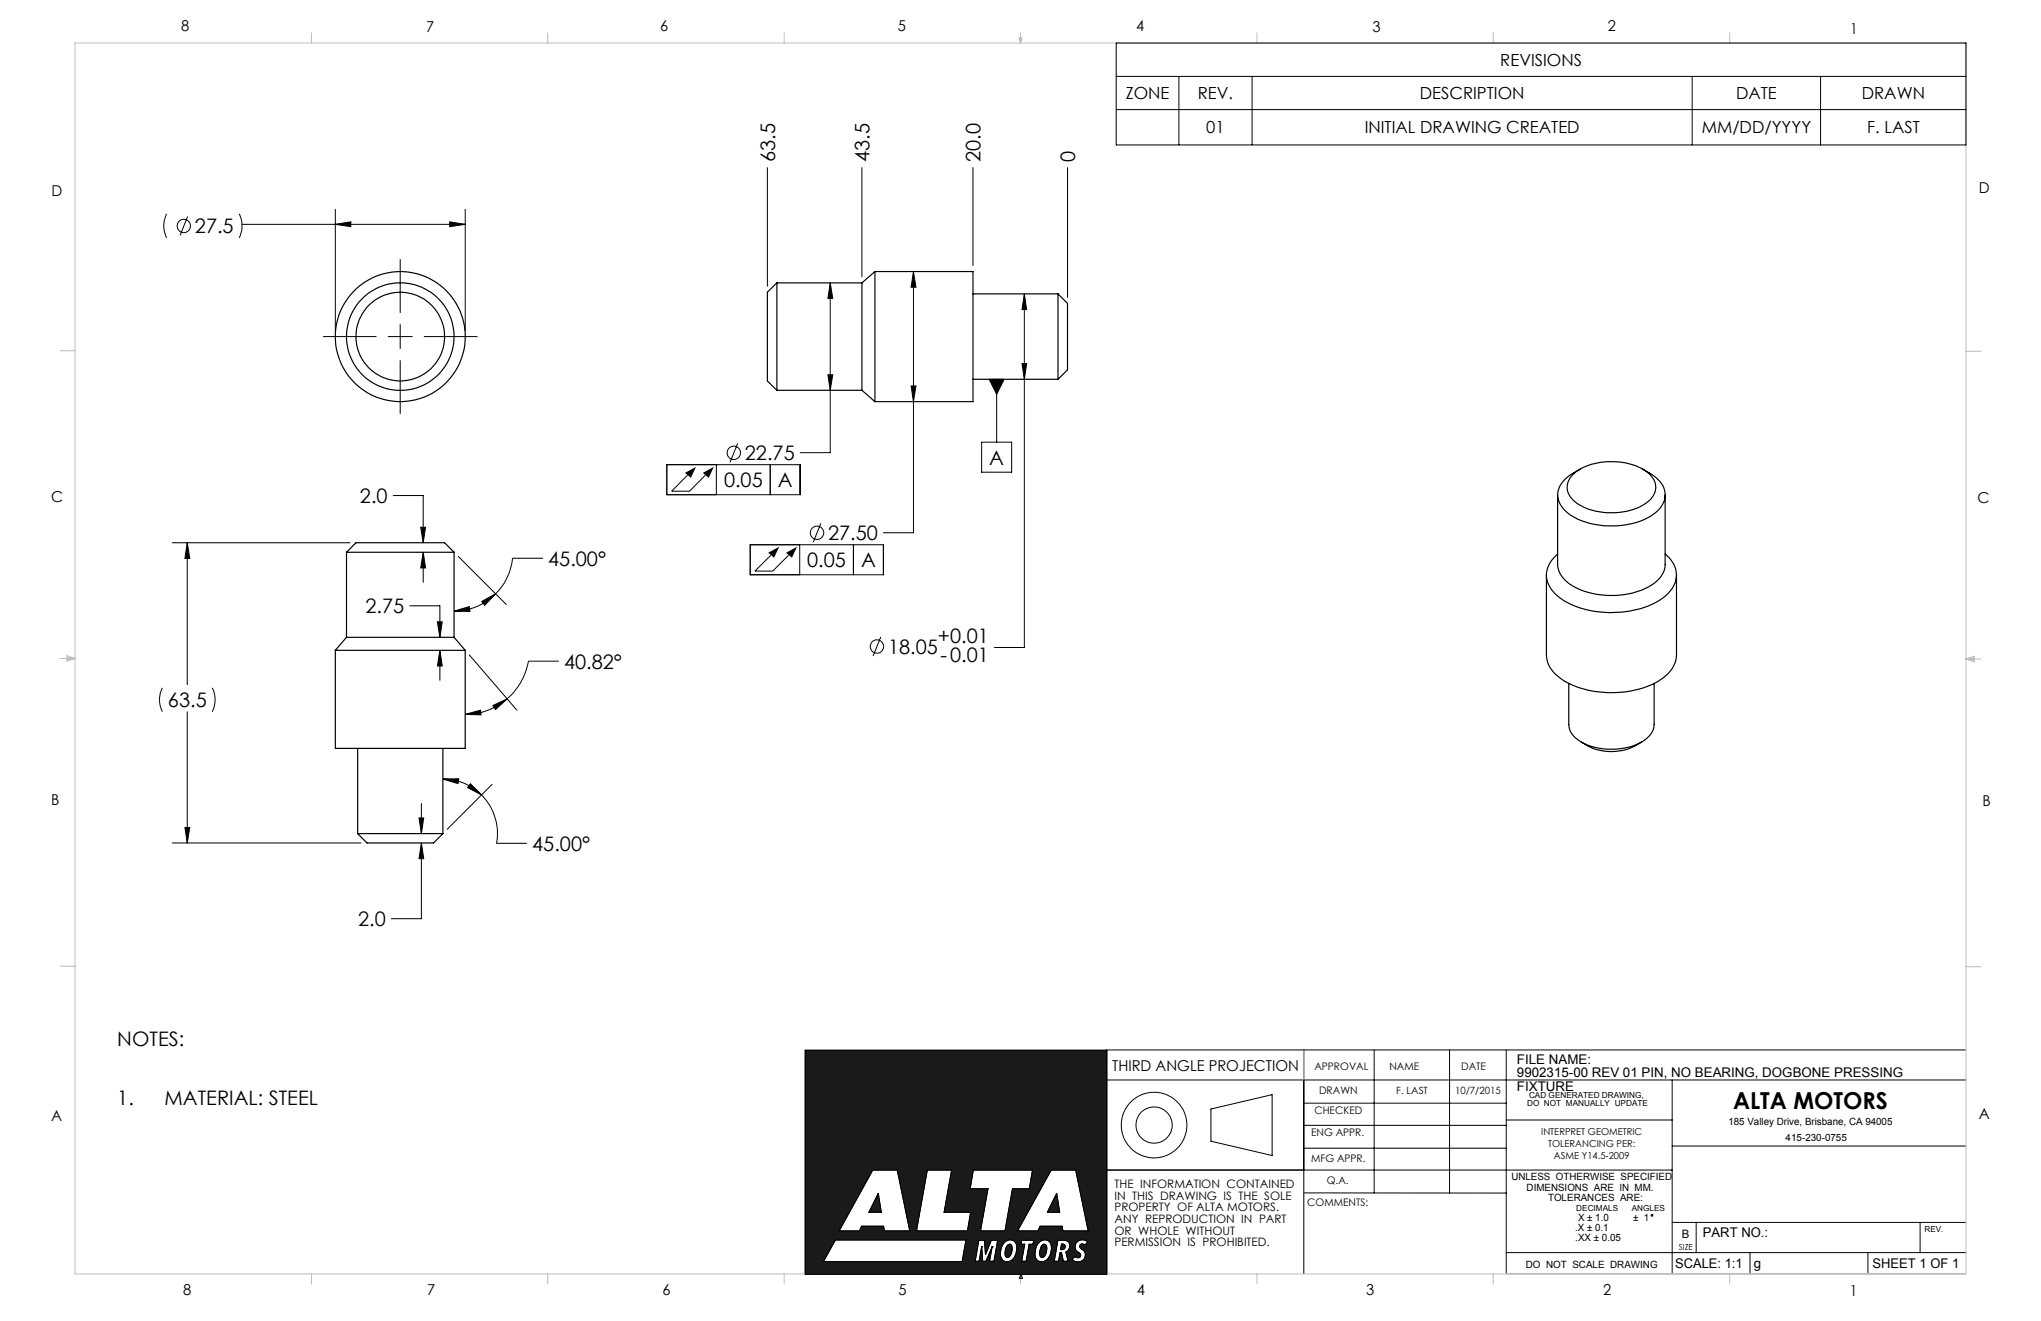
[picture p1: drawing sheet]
<svg xmlns="http://www.w3.org/2000/svg" width="432mm" height="279mm" viewBox="0 0 432 279" stroke-linecap="round" stroke-linejoin="round" font-family="sans-serif">
<g fill="none" stroke="#000" stroke-width=".21">
<path d="M170.4 222.1h63.7v47.4h-63.7zM234 228.4h181.9M256.2 234.6l12.9-3.1v12.9l-12.9-3zM275.8 238h42.9M275.8 233.3h42.9M275.8 222.1v47.3M290.7 222.1v30.2M306.7 222.1v30.2M318.7 222.1v47.4M318.7 236.9h35.1M353.8 228.4v41.1M415.9 222.1h-181.9v47.4"/>
<path d="M184.6 247.5h5.2l2.7 12.8h-5.4l-.2-.9h-4.6l-.5 .9h-4.3zM185.8 252.4l.6 4h-2.6zM196.2 247.5h5.1l-1.6 8.9h5.7l-.7 3.9h-10.8zM205.9 247.5h12.5l-.6 3.9h-3.6l-1.6 8.9h-5.2l1.6-8.9h-3.8zM222.4 247.5h5.2l2.6 12.8h-5.3l-.2-.9h-4.6l-.5 .9h-4.3zM223.6 252.4l.6 4h-2.6zM234 247.5h119.8M275.8 252.3h42.9M275.8 242.9h42.9M353.8 258.6h62.1M353.8 242.4h62.1M358.8 258.6v6.3"/>
<path d="M406.2 258.6v6.3M176.7 262.3h27.7l-.8 4.5h-29.4zM207.7 263.7h.1M207.7 263.7l-.5 3.1h-.9l.8-4.5h1.2l.2 3 1.2-3h1.4l-.8 4.5h-1l.6-3.1M207.7 263.7l.2 3.1h.7l1.3-3.1M209.9 263.7h.1M212.5 262.7a1.5 1.5 0 0 1 1.8-.3 1.5 1.5 0 0 1 .8 1.7 2.51 2.51 0 0 1-2.1 2.8 1.51 1.51 0 0 1-1.4-1.8 3.6 3.6 0 0 1 .9-2.4zM213.2 263.3l.4-.2a.84 .84 0 0 1 .5 1.2l-.2 1a.79 .79 0 0 1-1 .6 2.06 2.06 0 0 1 .3-2.6zM216.1 262.3h2.6l-.2 .9h-.8l-.6 3.6h-1l.7-3.6h-.8zM219.9 262.7a1.5 1.5 0 0 1 1.8-.3 1.5 1.5 0 0 1 .8 1.7 2.58 2.58 0 0 1-2.2 2.8 1.46 1.46 0 0 1-1.3-1.8 3.2 3.2 0 0 1 .9-2.4zM220.5 263.3l.4-.2a.84 .84 0 0 1 .5 1.2l-.2 1a.73 .73 0 0 1-1 .6 2.06 2.06 0 0 1 .3-2.6zM223.8 262.3a2.71 2.71 0 0 1 2.2 .3 1.46 1.46 0 0 1-.5 2.2l.5 2h-1l-.4-1.8h-.3l-.4 1.8h-.9z"/>
<path d="M224.6 263.1h.3a.64 .64 0 0 1 .4 .9 .64 .64 0 0 1-.9 .3zM228 262.5a1.68 1.68 0 0 1 2.1 .2l-.5 .6-.5-.2h-.4l-.2 .3a1.81 1.81 0 0 0 .9 1.3 1.56 1.56 0 0 1-.5 2 1.56 1.56 0 0 1-2.1-.3l.6-.7a.63 .63 0 0 0 .8 .3 .63 .63 0 0 0 .3-.9 1.48 1.48 0 0 1-1.1-1.1 1.48 1.48 0 0 1 .6-1.5zM318.7 264.9h97.2M370.2 264.9v4.6M395.2 264.9v4.6"/>
<circle cx="244.1" cy="238" r="3.8"/>
<circle cx="244.2" cy="238" r="6.9"/>
</g>
<path d="M234.1 222.1v47.4" fill="none" stroke="#191924" stroke-width=".25"/>
<g fill="none" stroke="#c0c0c0" stroke-width=".21">
<path d="M15.9 9.1h400v260.4h-400zM65.9 6.9v2.2M115.9 6.9v2.2M165.9 6.9v2.2M215.6 8h.6l-.3 1.1zM215.7 8l.2 1.1M215.9 6.9v2.2M216 8l-.1 1.1M265.9 6.9v2.2M315.9 6.9v2.2M365.9 6.9v2.2M12.7 74.2h3.2"/>
<path d="M415.9 74.3h3.2M12.7 139.3h3.2M14.2 139.1l1.7 .2M14.2 138.7l1.7 .6-1.7 .5zM15.9 139.3l-1.7 .3M415.9 139.4h3.2M415.9 139.4l1.8-.6v1.2zM415.9 139.4l1.8 .3M417.7 139.2l-1.8 .2M12.7 204.4h3.2M415.9 204.5h3.2M275.8 222.1v6.3"/>
<path d="M65.9 269.5v2.1M115.9 269.5v2.1M165.9 269.5v2.1M215.9 269.5v2.1M215.9 269.5l.3 .8h-.6zM265.9 269.5v2.1M315.9 269.5v2.1M365.9 269.5v2.1"/>
</g>
<path d="M216 269.5l.3 .9h-.6z" fill="none" stroke="#00f" stroke-width=".25"/>
<path d="M224.6 263.1l-.2 1.2h.5l.5-.4v-.5l-.3-.2zM185.8 252.4l-2 4h2.6zM213.3 263.3l-.4 .5-.3 1.2 .1 .7 .3 .3h.3l.4-.4 .4-1.3-.1-1-.3-.2zM223.6 252.4l-2 4h2.6zM219.9 262.7l.8-.4h.8l.6 .3 .3 .9v1l-.3 1.2-.6 .8-.8 .4-1.1-.2-.4-.4-.2-.5 .1-1.8zM212.4 262.8l.7-.5 .8-.1 .7 .3 .5 .7v1.2l-.4 1.4-.6 .8-.7 .3h-.7l-.4-.2-.5-.5-.1-.5 .1-1.6zM222.4 247.5h5.2l2.6 12.9h-5.3l-.2-1h-4.6l-.5 1h-4.3zM227.8 262.8a1.63 1.63 0 0 1 2.3-.1l-.5 .6-.4-.2-.7 .2-.1 .5 .4 .4a1.49 1.49 0 0 1 .6 2.1 1.49 1.49 0 0 1-2.2 .4l-.4-.3 .7-.6a.64 .64 0 0 0 1.1 0 .64 .64 0 0 0-.6-1 1.3 1.3 0 0 1-.2-2zM223.8 262.3h1.4l.6 .2a1.38 1.38 0 0 1-.3 2.3l.5 2h-1l-.4-1.8h-.3l-.4 1.8h-.9zM216.1 262.3h2.6l-.2 .9h-.8l-.6 3.6h-1l.7-3.6h-.8zM207.1 262.3h1.2l.2 3 1.2-3h1.4l-.8 4.5h-1l.6-3.1-1.3 3.1h-.7l-.2-3.1-.5 3.1h-.9zM196.2 247.5h5.1l-1.6 8.9h5.7l-.7 4h-10.8zM176.7 262.3h27.7l-.8 4.5h-29.4zM184.6 247.5h5.2l2.7 12.9h-5.4l-.2-1h-4.6l-.5 1h-4.3zM205.9 247.5h12.5l-.6 3.9h-3.6l-1.6 9h-5.2l1.6-9h-3.8zM170.4 222.1v47.4h63.7v-47.4zM220.6 263.3l-.5 .7-.1 .8v.8l.3 .4 .5-.1 .3-.4 .4-1.4-.3-.9-.3-.1z" fill-rule="evenodd" fill="#191924"/>
<g fill="none" stroke="#000" stroke-width=".21">
<path d="M236.1 9.1h179.8v21.6h-179.8zM236.1 16.2h179.8M249.4 16.2v14.5M264.9 16.2v14.5M358 16.2v14.5M385.2 16.2v14.5M162.3 35.5v25M182.4 35.5v23.1M205.8 35.5v20.7M225.8 35.5v27.4M236.1 23.2h179.8M35.2 45.2a5.7 5.7 0 0 0 0 5.1"/>
<path d="M39.7 45.8l-1.6 4M50.6 45.2a5.7 5.7 0 0 1 0 5.1M51.2 47.4h47.2M70.9 47.4l3.3-.5v1zM70.9 44.3v25.6M84.7 54.9v11.2M95.1 46.9l3.3 .5-3.3 .5zM98.4 44.3v25.6M175.6 59.8v35.9h-6.3M175.6 59.8l.6 3.3h-1zM193.3 57.4l.5 3.3h-1zM193.3 57.4v55.3h-6.4"/>
<path d="M68.4 71.2h11.2M82.1 71.2h5.1M84.7 68.7v5M84.7 76.3v11.2M89.7 71.2h11.3M175.2 79.3h1l-.6 3.3zM216.2 76.9h1l-.5 3.3zM216.7 62.2v74.7h-6.3M216.7 62.2l.5 3.3h-1zM141.1 98.3h28.2v6.3h-28.2zM151.6 98.3v6.3M156.1 93.8l-1.7 4"/>
<path d="M162.9 98.3v6.3M192.8 81.6h1l-.5 3.3zM207.7 93.5h6.3v6.4h-6.3zM209.3 80.2h3.1l-1.5 3.2zM210.9 80.2v13.3M36.4 114.8h37.6M39.6 114.8l.5 3.3h-1zM39.6 114.8v30M83.2 104.8h6.3v10M89 111.5h1l-.5 3.3zM89.5 116.8l.5 3.3h-1zM89.5 116.8v6.4"/>
<path d="M96.9 117.7l10.2 10.1M114.8 118.1h-6.4a12.6 12.6 0 0 1-3.6 7.5M145.5 100.5l-3.4 3.4h3.8l3.3-3.4M158.7 115.2h28.2v6.4h-28.2zM163.1 117.4l-3.4 3.4h3.8l3.3-3.4M169.2 115.2v6.4M173.7 110.7l-1.7 4M180.6 115.2v6.4M86.7 128.1h6.4v6.7M92.5 131.5h1.1l-.5 3.3zM93.1 137.5l.5 3.4h-1.1zM93.1 137.5v6.4"/>
<path d="M96.1 129.3l3.2-1 .1 1zM99.3 138.5l10.1 11.7M101.9 127.2l2.9-1.6-2.2 2.4zM104.8 125.6a12.3 12.3 0 0 1-8.7 3.7M118.1 139.8h-6.3a13.9 13.9 0 0 1-4.5 8M186.3 134.7l-1.6 4M34.4 145.5a5.6 5.6 0 0 0 0 5M39.6 150.5v27.8M44.9 145.5a5.6 5.6 0 0 1 0 5M98.4 151.1l3.2-.9 .2 1zM104.3 149.2l3-1.4-2.5 2.3zM107.3 147.8a13.6 13.6 0 0 1-8.9 3.3"/>
<path d="M36.4 178.3h40M39.1 175h1l-.5 3.3zM88.7 173h.9l-.5 3.3zM89.1 178.3l.5 3.3h-.9zM89.1 178.3v16h-6.3M89.1 170v6.3M93.7 164.8l3.3-.1-.1 1zM93.7 164.8a11.5 11.5 0 0 1 8.2 3.3M99.5 165.8l2.4 2.3-3-1.5zM101.9 168.1a11.7 11.7 0 0 1 3.2 10.3h6.3M104.1 165.9l-9.5 9.5M170.4 222.1h63.7v47.4h-63.7z"/>
<path d="M184.6 247.5h5.2l2.7 12.9h-5.4l-.2-1h-4.6l-.5 1h-4.3zM185.8 252.4l.6 4h-2.6zM196.2 247.5h5.1l-1.6 8.9h5.7l-.7 4h-10.8zM205.9 247.5h12.5l-.6 3.9h-3.6l-1.6 9h-5.2l1.6-9h-3.8zM222.4 247.5h5.2l2.6 12.9h-5.3l-.2-1h-4.6l-.5 1h-4.3zM223.6 252.4l.6 4h-2.6zM176.7 262.3h27.7l-.8 4.5h-29.4zM207.7 263.7h.1M207.7 263.7l-.5 3.1h-.9l.8-4.5h1.2l.2 3 1.2-3h1.4l-.8 4.5h-1l.6-3.1M207.7 263.7l.2 3.1h.7l1.3-3.1M209.9 263.7h.1M212.5 262.7a1.5 1.5 0 0 1 1.8-.3 1.5 1.5 0 0 1 .8 1.7 2.51 2.51 0 0 1-2.1 2.8 1.51 1.51 0 0 1-1.4-1.8 3.6 3.6 0 0 1 .9-2.4z"/>
<path d="M213.2 263.3l.4-.2a.84 .84 0 0 1 .5 1.2l-.2 1a.79 .79 0 0 1-1 .6 2.06 2.06 0 0 1 .3-2.6zM216.1 262.3h2.6l-.2 .9h-.8l-.6 3.6h-1l.7-3.6h-.8zM219.9 262.7a1.5 1.5 0 0 1 1.8-.3 1.5 1.5 0 0 1 .8 1.7 2.58 2.58 0 0 1-2.2 2.8 1.46 1.46 0 0 1-1.3-1.8 3.2 3.2 0 0 1 .9-2.4zM220.5 263.3l.4-.2a.84 .84 0 0 1 .5 1.2l-.2 1a.73 .73 0 0 1-1 .6 2.06 2.06 0 0 1 .3-2.6zM223.8 262.3h1.3a1.3 1.3 0 0 1 1.2 1.1 1.3 1.3 0 0 1-.8 1.4l.5 2h-1l-.4-1.8h-.3l-.4 1.8h-.9zM224.6 263.1a.61 .61 0 0 1 .8 .5 .61 .61 0 0 1-.7 .7h-.3zM227.7 262.9a1.65 1.65 0 0 1 2.4-.2l-.5 .6a.62 .62 0 0 0-1.1 .1 .62 .62 0 0 0 .5 .9 1.48 1.48 0 0 1 .4 2 1.48 1.48 0 0 1-2 .5l-.6-.4 .6-.7a.65 .65 0 0 0 1.1 .1 .65 .65 0 0 0-.5-1 1.41 1.41 0 0 1-.3-1.9z"/>
<circle cx="38.9" cy="47.8" r="1.41"/>
<circle cx="155.2" cy="95.8" r="1.42"/>
<circle cx="172.9" cy="112.7" r="1.41"/>
<circle cx="185.5" cy="136.7" r="1.41"/>
<circle cx="349.5" cy="257" r=".19"/>
</g>
<g fill="#000">
<path d="M209.3 80.2h3.1l-1.5 3.2z"/>
<path d="M70.9 47.4l3.3-.5v1zM95.1 46.9l3.3 .5-3.3 .5zM39.6 114.8l.5 3.3h-1zM39.1 175h1l-.5 3.3zM88.7 173h.9l-.5 3.3zM89.1 178.3l.5 3.3h-.9zM99.5 165.8l2.4 2.3-3-1.5zM93.7 164.8l3.3-.1-.1 1zM89 111.5h1l-.5 3.3zM89.5 116.8l.5 3.3h-1zM93.1 137.5l.5 3.4h-1.1zM92.5 131.5h1.1l-.5 3.3zM96.1 129.3l3.2-1 .1 1zM101.9 127.2l2.9-1.6-2.2 2.4zM98.4 151.1l3.2-.9 .2 1zM104.3 149.2l3-1.4-2.5 2.3zM216.7 62.2l.5 3.3h-1zM216.2 76.9h1l-.5 3.3zM193.3 57.4l.5 3.3h-1zM192.8 81.6h1l-.5 3.3zM175.6 59.8l.6 3.3h-1zM175.2 79.3h1l-.6 3.3z"/>
<path d="M144.9 100l1.3 1.1 1-2.4zM148.7 100l1.2 1.1 1.1-2.4z"/>
<path d="M162.5 116.9l1.3 1.1 1.1-2.4zM166.3 116.9l1.2 1.1 1.1-2.4z"/>
</g>
<g fill="none" stroke="#000" stroke-width=".25">
<path d="M164.4 59.8v22.7M164.4 59.8l-2.1 2v18.8l2.1 1.9M164.4 59.8h18M182.4 59.8v22.7M185.1 57.4v27.5M185.1 57.4h20.7v27.5h-20.7M185.1 57.4l-2.7 2.4M205.8 62.2h18M223.8 62.2v18M223.8 62.2l2 2v14l-2 2M164.4 82.5h18M182.4 82.5l2.7 2.4"/>
<path d="M205.8 80.2h18M334.3 99.2a9.1 9.1 0 0 0-4.1 3.4 4.4 4.4 0 0 0 1.4 5.9 16.6 16.6 0 0 0 13 2.4 10 10 0 0 0 7.2-4.3 4.5 4.5 0 0 0-1.8-5.9l-2.4-1.5M73.3 116.8l2-2h18.8l2 2M73.3 116.8h22.8M73.3 116.8v18M96.1 116.8v18M329.5 104.7v14.7a6.2 6.2 0 0 0 4.2 5.1 17.6 17.6 0 0 0 15.9-.9 5.4 5.4 0 0 0 2.7-4.2v-14.7M329.5 117.2a5.5 5.5 0 0 0-1.8 6.5 11.5 11.5 0 0 0 8 5.3 20.4 20.4 0 0 0 16.4-2.8 5.7 5.7 0 0 0 2.4-6l-1-1.8-1.2-1.2M332.7 100.4a13.1 13.1 0 0 1 10.7-2.6 8.7 8.7 0 0 1 6.6 3.8 4 4 0 0 1-2.3 5.2 14.5 14.5 0 0 1-14.1-.4 3.8 3.8 0 0 1-1.7-4.9zM70.9 137.5h27.5M70.9 137.5v20.8h27.5v-20.8M73.3 134.8h22.8"/>
<path d="M73.3 134.8l-2.4 2.7M96.1 134.8l2.3 2.7M327.2 121.6v17a6.6 6.6 0 0 0 3.4 5.2 21 21 0 0 0 20.8-.1 6.4 6.4 0 0 0 3.3-5.1v-17M75.7 158.3v18M93.7 158.3v18M331.9 144.6v8.6a4.9 4.9 0 0 0 3.4 4.1 13.7 13.7 0 0 0 12.8-.9 4.2 4.2 0 0 0 1.9-3.2v-8.6M334.5 157l1.5 .8a10.9 10.9 0 0 0 9.9 0l1.4-.8M75.7 176.3h18M75.7 176.3l1.9 2h14.1l2-2"/>
<circle cx="84.7" cy="71.2" r="9.4"/>
<circle cx="84.7" cy="71.2" r="11.4"/>
<circle cx="84.7" cy="71.2" r="13.8"/>
</g>
<text font-size="4.9" x="366.6" y="234.7">ALTA MOTORS</text>
<g font-size="4.2">
<text x="164" y="34.3" transform="rotate(-90 164 34.3)">63.5</text>
<text x="184" y="34.3" transform="rotate(-90 184 34.3)">43.5</text>
<text x="207.5" y="34.3" transform="rotate(-90 207.5 34.3)">20.0</text>
<text x="227.5" y="34.3" transform="rotate(-90 227.5 34.3)">0</text>
<text x="41.2" y="49.3">27.5</text>
<text x="157.6" y="97.3">22.75</text>
<text x="209.3" y="98.3">A</text>
<text x="76.2" y="106.4">2.0</text>
<text x="153.2" y="103.1">0.05</text>
<text x="164.6" y="103.1">A</text>
<text x="116" y="119.7">45.00°</text>
<text x="170.8" y="120">0.05</text>
<text x="175.2" y="114.2">27.50</text>
<text x="182.2" y="120">A</text>
<text x="77.3" y="129.7">2.75</text>
<text x="198.4" y="136">+0.01</text>
<text x="119.3" y="141.4">40.82°</text>
<text x="187.9" y="138.3">18.05</text>
<text x="199" y="140.1">-0.01</text>
<text x="35.5" y="149.6">63.5</text>
<text x="112.6" y="180">45.00°</text>
<text x="75.8" y="195.9">2.0</text>
<text x="24.8" y="221.3">NOTES:</text>
<text x="24.8" y="233.7">1.</text>
<text x="34.8" y="233.7">MATERIAL: STEEL</text>
</g>
<g font-size="3.5">
<text x="317.4" y="13.9">REVISIONS</text>
<text x="238.2" y="21">ZONE</text>
<text x="253.4" y="21">REV.</text>
<text x="300.4" y="21">DESCRIPTION</text>
<text x="367.3" y="21">DATE</text>
<text x="393.9" y="21">DRAWN</text>
<text x="255.2" y="28.2">01</text>
<text x="288.7" y="28.2">INITIAL DRAWING CREATED</text>
<text x="360" y="28.2">MM/DD/YYYY</text>
<text x="395" y="28.2">F. LAST</text>
</g>
<g font-size="3.2">
<text x="38.3" y="6.7">8</text>
<text x="90.2" y="6.7">7</text>
<text x="139.7" y="6.5">6</text>
<text x="190" y="6.5">5</text>
<text x="240.4" y="6.5">4</text>
<text x="290.4" y="6.7">3</text>
<text x="340.2" y="6.6">2</text>
<text x="391.4" y="7.2">1</text>
<text x="10.9" y="41.6">D</text>
<text x="418.7" y="40.7">D</text>
<text x="10.8" y="106.3">C</text>
<text x="418.4" y="106.4">C</text>
<text x="10.8" y="170.2">B</text>
<text x="419.4" y="170.6">B</text>
<text x="235.3" y="226.5">THIRD ANGLE PROJECTION</text>
<text x="10.8" y="237.2">A</text>
<text x="418.6" y="236.8">A</text>
<text x="38.8" y="273.8">8</text>
<text x="90.4" y="273.8">7</text>
<text x="140.2" y="273.8">6</text>
<text x="190.1" y="273.9">5</text>
<text x="240.5" y="273.8">4</text>
<text x="289" y="273.9">3</text>
<text x="339.1" y="273.8">2</text>
<text x="391.4" y="274.1">1</text>
</g>
<g font-size="2.8">
<text x="320.9" y="225">FILE NAME:</text>
<text x="320.9" y="227.8">9902315-00 REV 01 PIN, NO BEARING, DOGBONE PRESSING</text>
<text x="320.9" y="230.7">FIXTURE</text>
<text x="360.3" y="261.7">PART NO.:</text>
<text x="354.4" y="268.2">SCALE: 1:1</text>
<text x="371.1" y="268.2">g</text>
<text x="396.2" y="268.2">SHEET 1 OF 1</text>
</g>
<g font-size="2.5">
<text x="235.8" y="251.3">THE INFORMATION CONTAINED</text>
<text x="235.8" y="253.8">IN THIS DRAWING IS THE SOLE</text>
<text x="235.8" y="256.2">PROPERTY OF ALTA MOTORS.</text>
<text x="235.8" y="258.7">ANY REPRODUCTION IN PART</text>
<text x="235.8" y="261.2">OR WHOLE WITHOUT</text>
<text x="235.8" y="263.6">PERMISSION IS PROHIBITED.</text>
<text x="355.8" y="261.8">B</text>
</g>
<g font-size="2.2">
<text x="278.1" y="226.4">APPROVAL</text>
<text x="294" y="226.3">NAME</text>
<text x="309.1" y="226.4">DATE</text>
<text x="279.1" y="231.4">DRAWN</text>
<text x="278.1" y="235.5">CHECKED</text>
<text x="277.4" y="245.8">MFG APPR.</text>
<text x="277.4" y="240.3">ENG APPR.</text>
<text x="280.7" y="250.5">Q.A.</text>
<text x="276.6" y="255.1">COMMENTS:</text>
</g>
<g font-size="2.1">
<text x="295.4" y="231.4">F. LAST</text>
<text x="307.8" y="231.3">10/7/2015</text>
<text x="365.7" y="237.8">185 Valley Drive, Brisbane, CA 94005</text>
<text x="377.8" y="241.2">415-230-0755</text>
<text x="319.7" y="249.6">UNLESS OTHERWISE SPECIFIED</text>
<text x="323" y="251.9">DIMENSIONS ARE IN MM.</text>
<text x="327.5" y="254">TOLERANCES ARE:</text>
<text x="333.3" y="260.4">.X ± 0.1</text>
<text x="333.3" y="262.5">.XX ± 0.05</text>
<text x="333.8" y="258.3">X ± 1.0</text>
<text x="345.5" y="258.3">± 1</text>
<text x="322.8" y="268.2">DO NOT SCALE DRAWING</text>
</g>
<g font-size="2">
<text x="326.1" y="240">INTERPRET GEOMETRIC</text>
<text x="327.5" y="242.5">TOLERANCING PER:</text>
<text x="328.8" y="245">ASME Y14.5-2009</text>
</g>
<g font-size="1.8">
<text x="323.5" y="232.2">CAD GENERATED DRAWING,</text>
<text x="323.1" y="234">DO NOT MANUALLY UPDATE</text>
<text x="333.5" y="256">DECIMALS</text>
<text x="345.2" y="256">ANGLES</text>
<text x="407.1" y="260.6">REV.</text>
<text x="355.2" y="264.3">SIZE</text>
</g>
</svg>
